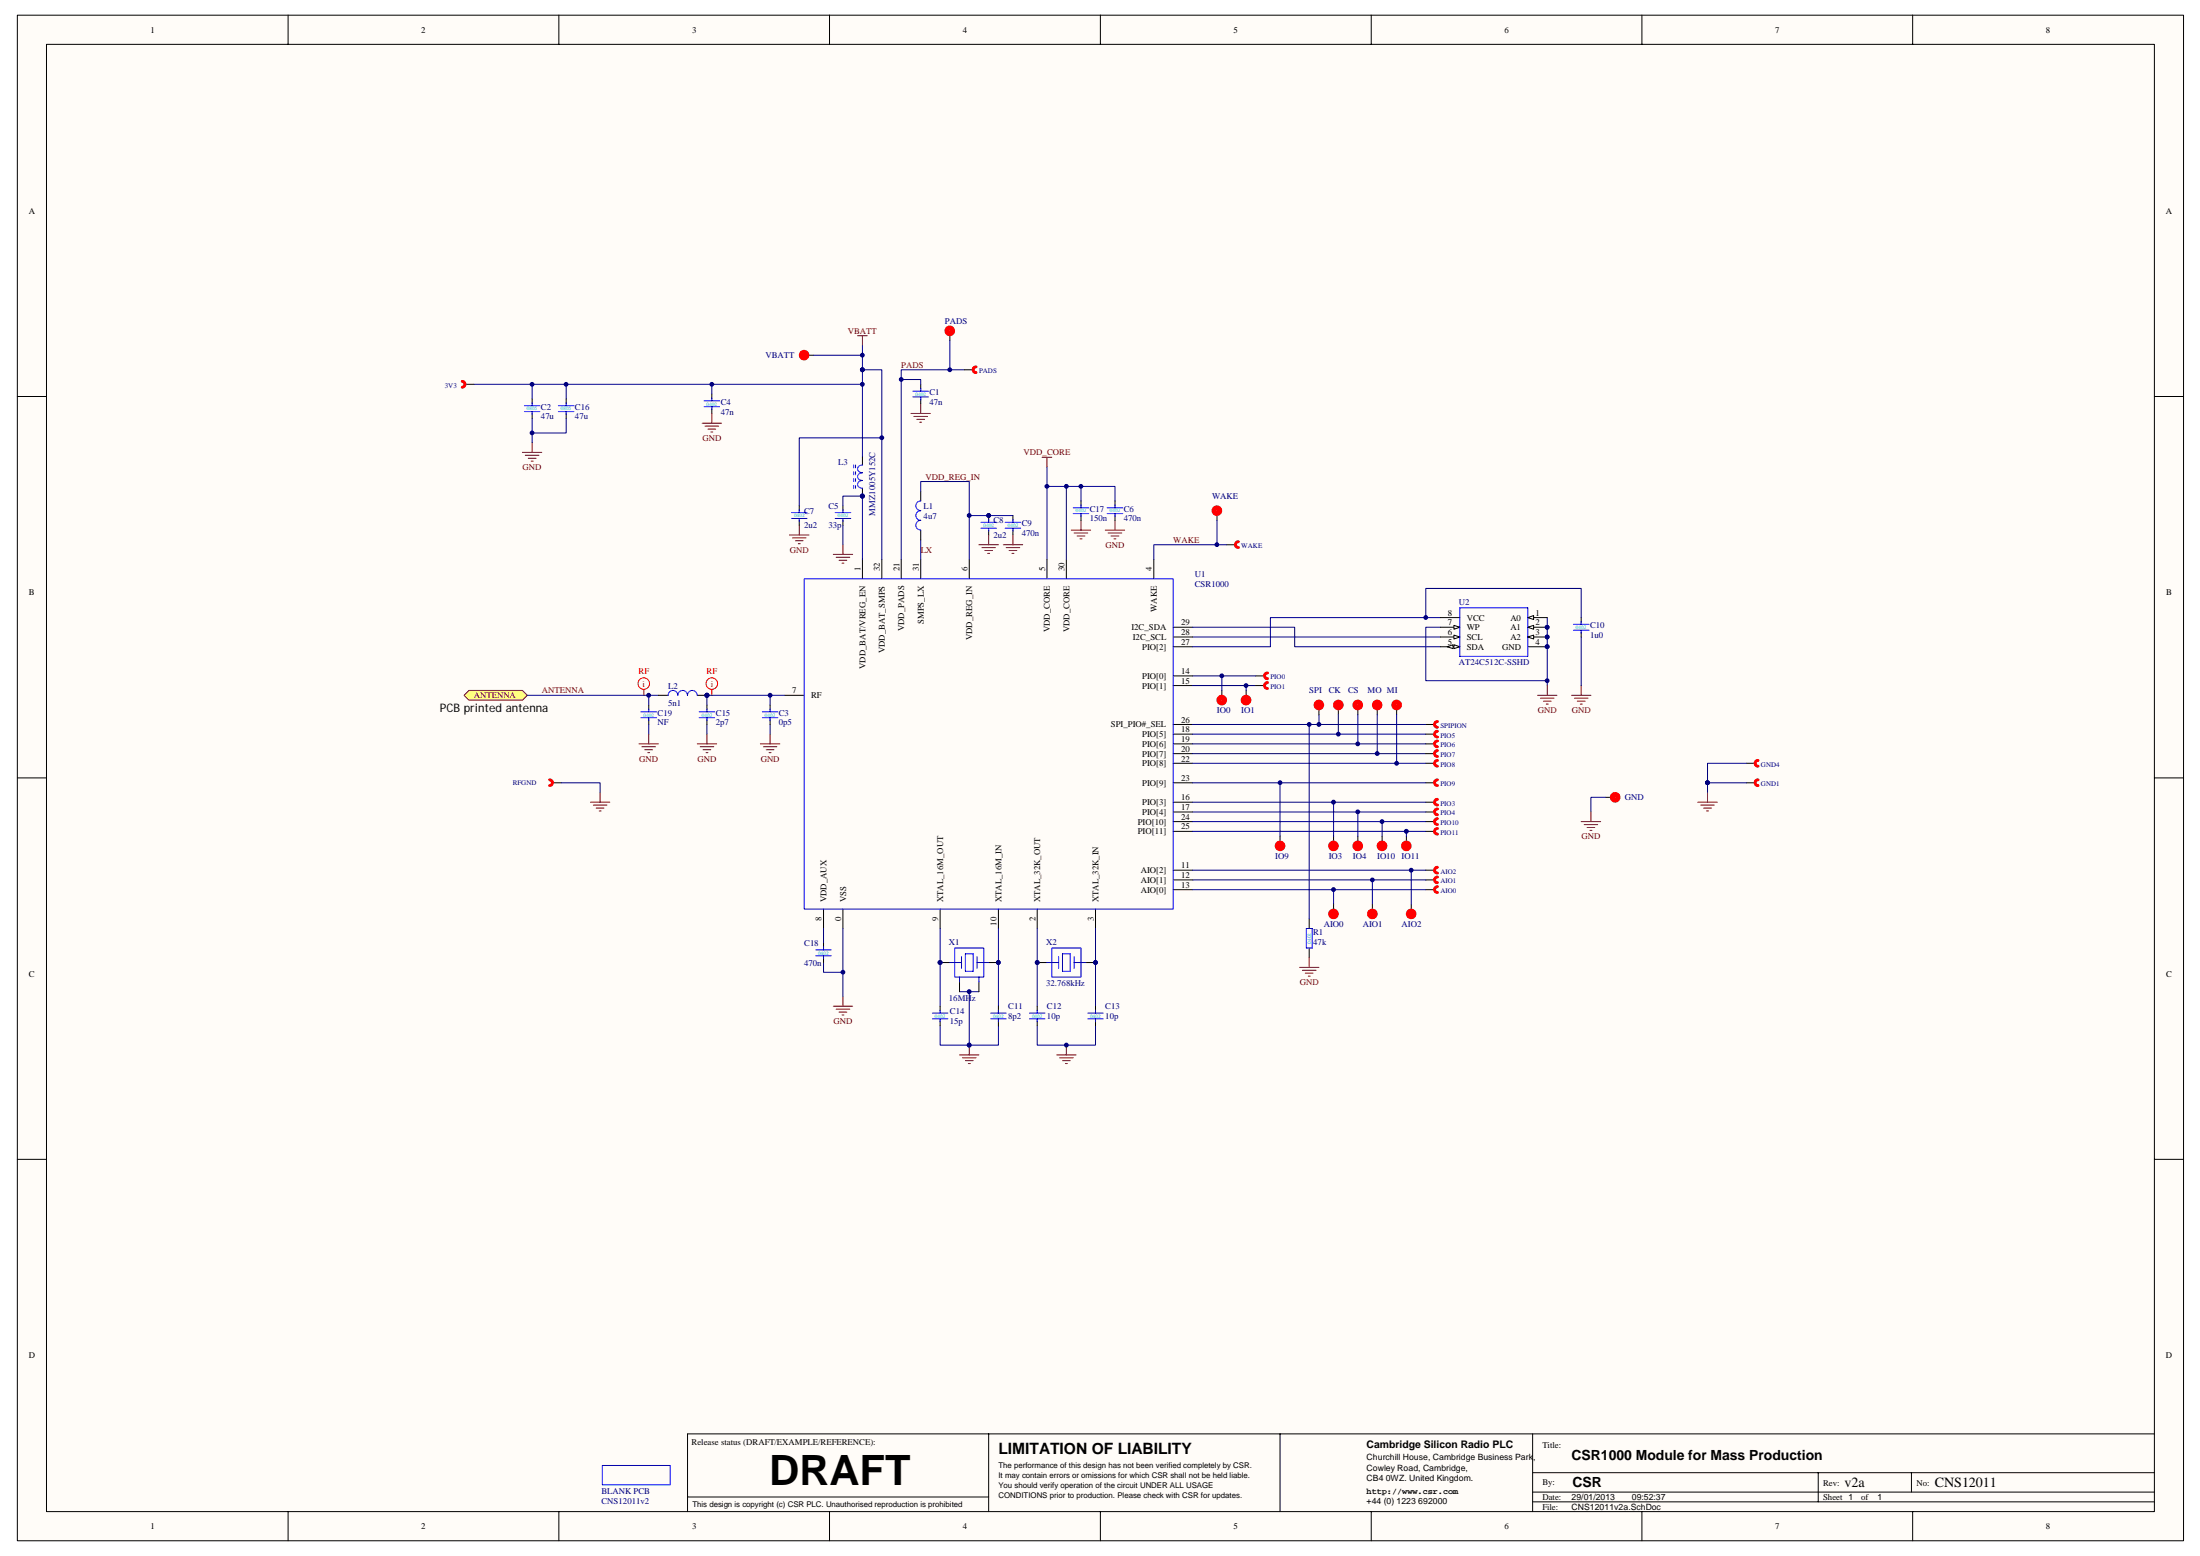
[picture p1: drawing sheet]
<svg xmlns="http://www.w3.org/2000/svg" width="420mm" height="297mm" viewBox="0 0 420 297" stroke-linecap="round" stroke-linejoin="round" font-family="sans-serif">
<path d="M3.3 2.9h413.7v291.2h-413.7z" fill="#fffcf8"/>
<path d="M3.3 2.9h413.7v291.2h-413.7z" fill="none" stroke="#000" stroke-width=".19"/>
<path d="M8.9 8.5h402.5v280.1h-402.5z" fill="#fffcf8"/>
<g fill="none" stroke="#000" stroke-width=".19">
<path d="M8.9 8.5h402.5v280.1h-402.5zM55 2.9v5.5M106.7 2.9v5.5M158.4 2.9v5.5M210.2 2.9v5.5M261.9 2.9v5.5M313.6 2.9v5.5M365.3 2.9v5.5M3.3 75.7h5.6M135.9 75.2v1M135.9 78v.9M411.4 75.7h5.6"/>
<path d="M175.8 93.8v1.8M188.8 98.4v.9M164.7 106.8v3.7M168.4 106.8v3.7M172.1 106.8v3.7M175.8 101.2v1.9M175.8 106.8v3.7M185.1 106.8v3.7M188.8 101.2v.9M200 106.8v3.7M203.7 106.8v3.7M220.4 106.8v3.7"/>
<path d="M224.1 119.7h3.7M302 117.9v.9M149.9 132.7h3.7M224.1 121.6h3.7M224.1 129h3.7M224.1 130.9h3.7M224.1 123.5h3.7M224.1 138.3h3.7M302 120.7v.9M3.3 148.5h5.6M105.3 149.4h1.9M224.1 149.4h3.7"/>
<path d="M224.1 153.1h3.7M224.1 155h3.7M224.1 140.1h3.7M224.1 142h3.7M224.1 143.9h3.7M224.1 145.7h3.7M224.1 156.8h3.7M224.1 158.7h3.7M333.5 149.4h1.9M411.4 148.5h5.6M157.3 173.5v3.7M161 173.5v3.7"/>
<path d="M179.5 173.5v3.7M190.7 173.5v3.7M198.1 173.5v3.7M209.2 173.5v3.7M224.1 169.8h3.7M224.1 168h3.7M224.1 166.1h3.7M179.5 192.1v.9M179.5 194.9v.9M190.7 192.1v.9M190.7 194.9v.9M198.1 192.1v.9"/>
<path d="M198.1 194.9v.9M209.2 192.1v.9M209.2 194.9v.9M3.3 221.3h5.6M411.4 221.3h5.6M188.8 273.7v14.9M244.5 273.7v14.9M292.7 273.7v14.9M411.4 273.7h-280.1v14.9M55 288.6v5.5M106.7 288.6v5.5M131.3 285.8h57.5"/>
<path d="M158.4 288.6v5.5M210.2 288.6v5.5M261.9 288.6v5.5M292.7 281.1h118.7M292.7 286.7h118.7M292.7 284.8h118.7M313.6 288.6v5.5M347.2 281.1v5.6M365.1 281.1v3.7M365.3 288.6v5.5"/>
</g>
<path d="M105 148.9a.55 .55 0 0 1 .5 .5 .55 .55 0 0 1-.5 .6M335.8 148.9a.55 .55 0 0 0-.6 .5 .55 .55 0 0 0 .6 .6" fill="none" stroke="#f00" stroke-width=".56"/>
<g fill="none" stroke="#800000" stroke-width=".19">
<path d="M135.9 78.9v1.9M163.8 64.1h1.8M164.7 64.1v1.9M174 78.9h3.7M174.5 79.5h2.6M175.8 77.1v1.8M134.1 80.8h3.7M134.7 81.3h2.6M135.2 81.9h1.5M135.8 82.5h.3M175.1 80.1h1.5M175.7 80.6h.3"/>
<path d="M199 87.3h1.9M200 87.3v1.8M212.9 99.3v1.9M150.8 102.1h3.7M151.4 102.7h2.5M151.9 103.2h1.5M152.5 103.8h.3M152.6 100.3v1.8M159.1 105.8h3.7M159.7 106.4h2.6M160.2 107h1.5M160.8 107.5h.4"/>
<path d="M161 104v1.8M187 104h3.7M187.5 104.5h2.6M188.1 105.1h1.5M188.6 105.6h.4M188.8 102.1v1.9M191.6 104h3.7M192.2 104.5h2.6M192.7 105.1h1.5M193.3 105.6h.3M193.5 102.1v1.9M211.1 101.2h3.7"/>
<path d="M211.6 101.7h2.6M212.2 102.3h1.5M212.8 102.9h.3M293.6 132.7h3.7M294.2 133.3h2.6M294.8 133.9h1.4M295.3 134.4h.4M295.5 130.9v1.8M300.1 132.7h3.7M300.7 133.3h2.6M301.2 133.9h1.5M301.8 134.4h.4"/>
<path d="M302 130.9v1.8M112.8 153.1h3.7M113.3 153.7h2.6M113.9 154.3h1.4M114.4 154.8h.4M114.6 151.3v1.8M324.2 153.1h3.8M324.8 153.7h2.6M325.4 154.3h1.4M325.9 154.8h.4M326.1 151.3v1.8M159.1 192.1h3.7"/>
<path d="M159.7 192.7h2.6M160.2 193.2h1.5M160.8 193.8h.4M161 190.2v1.9M185.1 199.5v1.9M203.7 199.5v1.9M183.2 201.4h3.8M183.8 201.9h2.6M184.4 202.5h1.5M184.9 203h.4M201.8 201.4h3.7M202.4 201.9h2.6"/>
<path d="M202.9 202.5h1.5M203.5 203h.3"/>
</g>
<g fill="none" stroke="#000080" stroke-width=".19">
<path d="M135.9 73.4v1.8M168.4 83.6h-15.8v13M185.1 98.4h8.4M200 89.1v17.7M161 100.3v3.7M175.8 103.1v3.7M275.1 117.9h-32.5v5.6h-14.8M275.1 119.7h-2.8v10.2h23.2M295.5 117.9v13M227.8 121.6h47.3M302 121.6v9.3M107.2 149.4h7.4v1.9"/>
<path d="M161 177.2v13M179.5 177.2v14.9M190.7 177.2v14.9M198.1 177.2v14.9M209.2 177.2v14.9M179.5 195.8v3.7h11.2v-3.7M183.2 189.3h3.8M185.1 189.3v10.2M198.1 195.8v3.7h11.1v-3.7"/>
</g>
<g fill="none" stroke="#00f" stroke-width=".19">
<path d="M134.5 76.5h2.9M134.5 77.6h2.9M135.9 76v.5M135.9 77.6v.6M175.8 95.6a.93 .93 0 0 0-.9 1 .93 .93 0 0 0 .9 .9 .92 .92 0 0 0-.9 .9 .92 .92 0 0 0 .9 .9 .92 .92 0 0 0-.9 1 .92 .92 0 0 0 .9 .9M187.3 99.7h3M188.8 99.2v.5M153.6 110.5h70.5v63h-70.5zM187.3 100.8h3M188.8 100.8v.6M300.5 119.2h3M302 118.6v.6"/>
<path d="M300.5 120.3h3M302 120.3v.6M178.1 193.4h2.9M178.1 194.5h2.9M179.5 192.8v.6M179.5 194.5v.6M189.2 193.4h3M189.2 194.5h3M190.7 192.8v.6M190.7 194.5v.6M196.6 193.4h3M196.6 194.5h3"/>
<path d="M198.1 192.8v.6M198.1 194.5v.6M207.7 193.4h3M207.7 194.5h3M209.2 192.8v.6M209.2 194.5v.6"/>
</g>
<g fill="#000080" stroke="#000080" stroke-width=".19">
<circle cx="295.5" cy="129.9" r=".36"/>
<circle cx="188.8" cy="98.4" r=".36"/>
<circle cx="185.1" cy="98.4" r=".36"/>
<circle cx="168.4" cy="83.6" r=".36"/>
<circle cx="135.9" cy="73.4" r=".36"/>
<circle cx="185.1" cy="199.5" r=".36"/>
<circle cx="185.1" cy="189.3" r=".36"/>
<circle cx="203.6" cy="199.5" r=".37"/>
</g>
<g fill="none" stroke="#f00" stroke-width=".19">
<path d="M135.9 131.6v1.1"/>
<circle cx="135.9" cy="130.5" r="1.1"/>
</g>
<path d="M89.6 131.8h10.2l.9 .9-.9 1h-10.2l-1-1z" fill-rule="evenodd" fill="#ffff80" stroke="#800000" stroke-width=".19"/>
<g fill="none" stroke="#800000" stroke-width=".19">
<path d="M99.8 86.4h3.7M100.3 86.9h2.6M100.9 87.5h1.5M101.4 88h.4M101.6 84.5v1.9M206.4 99.3v1.9M204.6 101.2h3.7M205.1 101.7h2.6M205.7 102.3h1.5M206.3 102.9h.3M133.2 142h3.7M133.7 142.6h2.6"/>
<path d="M134.3 143.1h1.5M134.8 143.7h.4M135 140.1v1.9M302 156.8h3.7M302.5 157.4h2.6M303.1 158h1.5M303.6 158.5h.4M303.8 155v1.8M248.2 184.7h3.7M248.7 185.2h2.6M249.3 185.8h1.5M249.9 186.4h.3"/>
<path d="M250 182.8v1.9"/>
</g>
<g fill="none" stroke="#000080" stroke-width=".19">
<path d="M90.5 73.4h74.2M101.6 73.4v2.8M101.6 79.9v4.6M108.1 79.9v2.8h-6.5M108.1 73.4v2.8M155.4 67.8h9.3M164.7 66v21.3M172.1 72.5h3.7v.9M175.8 93.8v-1.9h9.3v14.9M200 92.9h12.9v2.7M203.7 92.9v13.9M206.4 92.9v2.7"/>
<path d="M227.8 119.7h19.5v3.8h27.8M272.3 117.9v-5.6h29.7v5.6M100.7 132.7h25M135 138.3v1.8M149.9 132.7h-14.9v1.9M227.8 129h12M227.8 130.9h12M227.8 138.3h44.5M250 138.3v37.1M251.9 136.4v1.9M255.6 136.4v3.7M259.3 136.4v5.6"/>
<path d="M263 136.4v7.5M266.7 136.4v9.3M227.8 140.1h44.5M227.8 142h44.5M227.8 143.9h44.5M227.8 145.7h44.5M227.8 149.4h44.5M227.8 153.1h44.5M227.8 155h44.5M227.8 156.8h44.5M227.8 158.7h44.5M306.6 152.2h-2.8v2.8"/>
<path d="M157.3 177.2v2.8M227.8 166.1h44.5M227.8 168h44.5M227.8 169.8h44.5M157.3 183.7v1.9h3.7"/>
</g>
<g fill="none" stroke="#f00" stroke-width=".19">
<path d="M123 131.6v1.1"/>
<circle cx="122.9" cy="130.5" r="1.1"/>
</g>
<g fill="none" stroke="#000" stroke-width=".19">
<path d="M88.6 73.4h1.9M101.6 76.2v.9M101.6 78.9v1M108.1 76.2v.9M108.1 78.9v1M153.6 67.8h1.8M175.8 73.4v.9M175.8 76.2v.9M152.6 96.6v.9M152.6 99.3v1M161 96.6v.9M161 99.3v1"/>
<path d="M164.7 87.3v1.5M164.7 93.2v1.5M193.5 98.4v.9M206.4 95.6v1M206.4 98.4v.9M212.9 95.6v1M212.9 98.4v.9M193.5 101.2v.9M275.1 117.9h3.7M125.7 132.7h1.9M133.2 132.7h1.8M135 134.6v.9"/>
<path d="M135 137.4v.9M239.8 129h1.9M239.8 130.9h1.9M251.9 134.6v1.8M255.6 134.6v1.8M259.3 134.6v1.8M263 134.6v1.8M266.7 134.6v1.8M272.3 138.3h1.9M291.8 123.5h3.7M291.8 121.6h3.7M272.3 140.1h1.9"/>
<path d="M272.3 142h1.9M272.3 143.9h1.9M272.3 145.7h1.9M272.3 149.4h1.9M272.3 153.1h1.9M272.3 155h1.9M272.3 156.8h1.9M272.3 158.7h1.9M306.6 152.2h1.9M250 175.4v1.8M272.3 166.1h1.9M272.3 168h1.9"/>
<path d="M272.3 169.8h1.9M157.3 180v1M157.3 182.8v.9M179.5 183.7h1.9M183.2 187.5v1.8M187 187.5v1.8M188.8 183.7h1.9M250 181v1.8"/>
</g>
<g fill="#000080" stroke="#000080" stroke-width=".19">
<circle cx="135" cy="132.7" r=".37"/>
<circle cx="190.7" cy="183.7" r=".36"/>
<circle cx="179.5" cy="183.7" r=".37"/>
<circle cx="161" cy="185.6" r=".36"/>
<circle cx="199.9" cy="92.8" r=".36"/>
<circle cx="203.7" cy="92.8" r=".36"/>
<circle cx="172.1" cy="72.4" r=".36"/>
<circle cx="164.7" cy="70.6" r=".36"/>
<circle cx="206.4" cy="92.8" r=".36"/>
<circle cx="272.3" cy="117.9" r=".36"/>
<circle cx="266.7" cy="145.7" r=".36"/>
<circle cx="263" cy="143.8" r=".37"/>
<circle cx="259.3" cy="142" r=".36"/>
<circle cx="255.6" cy="140.1" r=".36"/>
<circle cx="164.7" cy="73.4" r=".36"/>
<circle cx="101.6" cy="73.4" r=".36"/>
<circle cx="108.1" cy="73.4" r=".36"/>
<circle cx="101.6" cy="82.6" r=".36"/>
<circle cx="250" cy="138.3" r=".36"/>
<circle cx="164.7" cy="67.8" r=".36"/>
<circle cx="251.9" cy="138.3" r=".37"/>
<circle cx="164.7" cy="94.7" r=".36"/>
<circle cx="295.5" cy="123.4" r=".36"/>
</g>
<g fill="none" stroke="#00f" stroke-width=".19">
<path d="M100.1 77.4h3M100.1 78.6h3M101.6 76.9v.5M101.6 78.6v.5M106.6 77.4h3M106.6 78.6h3M108.1 76.9v.5M108.1 78.6v.5M174.3 74.7h3M174.3 75.8h3M175.8 74.1v.6M175.8 75.8v.5"/>
<path d="M151.2 97.9h2.9M151.2 99h2.9M152.6 97.3v.6M152.6 99v.5M159.5 97.9h3M159.5 99h3M161 97.3v.6M161 99v.5M163 88.8v.5M163 90.1v.5M163 91.4v.5M163 92.7v.5"/>
<path d="M163.4 88.8v.5M163.4 90.1v.5M163.4 91.4v.5M163.4 92.7v.5M164.7 88.8a.75 .75 0 0 0-.9 .7 .75 .75 0 0 0 .9 .7v.1a.75 .75 0 0 0-.9 .7 .75 .75 0 0 0 .9 .7 .75 .75 0 0 0-.9 .8 .75 .75 0 0 0 .9 .7M192 99.7h2.9M193.5 99.2v.5M205 96.9h2.9M205 98h2.9M206.4 96.4v.5M206.4 98v.6M211.4 96.9h3"/>
<path d="M211.4 98h3M212.9 96.4v.5M212.9 98v.6M192 100.8h2.9M193.5 100.8v.6M127.6 132.7a.92 .92 0 0 1 .9-.9 .92 .92 0 0 1 .9 .9 .92 .92 0 0 1 1-.9 .92 .92 0 0 1 .9 .9 .93 .93 0 0 1 .9-.9 .93 .93 0 0 1 .9 .9M133.5 135.9h3M133.5 137h3M135 135.3v.6M135 137v.6M249.5 177.2h1.1v3.8h-1.1zM155.8 181.3h3"/>
<path d="M155.8 182.5h3M157.3 180.8v.5M157.3 182.5v.5M181.4 183.7h2.2M182.3 181h5.6v5.5h-5.6zM183.2 186.5v1M183.6 182.6v2.3M184.4 182.1h1.5v3.3h-1.5zM186.6 182.6v2.3M186.6 183.7h2.2M187 186.5v1M115 279.8h13v3.7h-13z"/>
</g>
<g fill="none" stroke="#f00" stroke-width=".93">
<circle cx="153.6" cy="67.8" r=".55"/>
<circle cx="251.9" cy="134.6" r=".54"/>
<circle cx="255.6" cy="134.6" r=".55"/>
<circle cx="259.3" cy="134.6" r=".55"/>
<circle cx="263" cy="134.6" r=".55"/>
<circle cx="266.7" cy="134.6" r=".55"/>
<circle cx="308.5" cy="152.2" r=".55"/>
</g>
<g fill="none" stroke="#f00" stroke-width=".56">
<path d="M88.3 72.8a.55 .55 0 0 1 .5 .6 .55 .55 0 0 1-.5 .5M242.1 128.5a.55 .55 0 0 0-.6 .5 .55 .55 0 0 0 .6 .6M242.1 130.3a.55 .55 0 0 0-.6 .6 .55 .55 0 0 0 .6 .5M274.5 139.6a.55 .55 0 0 0-.5 .5 .55 .55 0 0 0 .5 .6M274.5 137.8a.54 .54 0 0 0-.5 .5 .54 .54 0 0 0 .5 .5M274.5 141.5a.55 .55 0 0 0-.5 .5 .55 .55 0 0 0 .5 .6M274.5 143.3a.55 .55 0 0 0-.5 .5 .55 .55 0 0 0 .5 .6M274.5 145.2a.55 .55 0 0 0-.5 .5 .55 .55 0 0 0 .5 .6M274.5 148.9a.55 .55 0 0 0-.5 .5 .55 .55 0 0 0 .5 .6M274.5 152.6a.54 .54 0 0 0-.5 .5 .54 .54 0 0 0 .5 .6M274.5 154.4a.55 .55 0 0 0-.5 .6 .55 .55 0 0 0 .5 .5M274.5 156.3a.55 .55 0 0 0-.5 .5 .55 .55 0 0 0 .5 .6"/>
<path d="M274.5 158.2a.54 .54 0 0 0-.5 .5 .54 .54 0 0 0 .5 .5M274.5 165.6a.55 .55 0 0 0-.5 .5 .55 .55 0 0 0 .5 .6M274.5 167.4a.54 .54 0 0 0-.5 .6 .54 .54 0 0 0 .5 .5M274.5 169.3a.55 .55 0 0 0-.5 .5 .55 .55 0 0 0 .5 .6"/>
</g>
<path d="M291.8 121.6l1.1-.4v.8z" fill="#fffcf8" stroke="#000" stroke-width=".19"/>
<circle cx="295.5" cy="121.6" r=".36" fill="#000080" stroke="#000080" stroke-width=".19"/>
<path d="M275.1 121.6h3.7" fill="none" stroke="#000" stroke-width=".19"/>
<path d="M277.7 121.2l1.1 .4-1.1 .4z" fill="#fffcf8" stroke="#000" stroke-width=".19"/>
<path d="M291.8 119.7h3.7" fill="none" stroke="#000" stroke-width=".19"/>
<path d="M291.8 119.7l1.1-.3v.7z" fill="#fffcf8" stroke="#000" stroke-width=".19"/>
<circle cx="295.5" cy="119.7" r=".36" fill="#000080" stroke="#000080" stroke-width=".19"/>
<path d="M291.8 117.9h3.7" fill="none" stroke="#000" stroke-width=".19"/>
<path d="M291.8 117.9l1.1-.4v.8z" fill="#fffcf8" stroke="#000" stroke-width=".19"/>
<path d="M275.1 119.7h3.7" fill="none" stroke="#000" stroke-width=".19"/>
<path d="M277.7 119.4l1.1 .3-1.1 .4z" fill="#fffcf8" stroke="#000" stroke-width=".19"/>
<path d="M275.1 123.5h3.7" fill="none" stroke="#000" stroke-width=".19"/>
<g fill="#fffcf8" stroke="#000" stroke-width=".19">
<path d="M277.7 123.1l1.1 .4-1.1 .3z"/>
<path d="M276.4 123.5l1.1-.4v.7z"/>
</g>
<g fill="none" stroke="#00f" stroke-width=".19">
<path d="M278.8 116h13v9.3h-13zM122.4 135.9h3M122.4 137h3M123.9 135.3v.6M123.9 137v.6M145.6 135.9h3M145.6 137h3M147.1 135.3v.6M147.1 137v.6M200 183.7h2.2M200.9 181h5.5v5.5h-5.5zM202.2 182.6v2.3"/>
<path d="M202.9 182.1h1.5v3.3h-1.5zM205.1 182.6v2.3M205.1 183.7h2.3"/>
</g>
<g fill="#000080" stroke="#000080" stroke-width=".19">
<circle cx="295.5" cy="123.4" r=".36"/>
<circle cx="295.5" cy="121.6" r=".36"/>
<circle cx="295.5" cy="119.7" r=".36"/>
<circle cx="164.7" cy="94.7" r=".36"/>
<circle cx="198.1" cy="183.7" r=".37"/>
<circle cx="209.2" cy="183.7" r=".37"/>
<circle cx="164.7" cy="70.6" r=".36"/>
<circle cx="326.1" cy="149.4" r=".37"/>
<circle cx="147.1" cy="132.7" r=".37"/>
<circle cx="123.9" cy="132.7" r=".36"/>
<circle cx="244.5" cy="149.4" r=".36"/>
<circle cx="254.7" cy="153.1" r=".36"/>
<circle cx="259.3" cy="155" r=".36"/>
<circle cx="263.9" cy="156.8" r=".36"/>
<circle cx="268.6" cy="158.7" r=".37"/>
<circle cx="254.7" cy="169.8" r=".36"/>
<circle cx="262.1" cy="168" r=".36"/>
<circle cx="269.5" cy="166.1" r=".36"/>
<circle cx="181.4" cy="70.6" r=".36"/>
<circle cx="232.4" cy="104" r=".36"/>
<circle cx="238" cy="130.9" r=".36"/>
<circle cx="233.3" cy="129" r=".36"/>
</g>
<g fill="none" stroke="#000080" stroke-width=".19">
<path d="M164.7 70.6h3.7v36.2M181.4 65v5.6M184.2 70.6h-12.1v36.2M161 96.6v-1.9h3.7v12.1M232.4 99.3v4.7M234.3 104h-13.9v2.8M123.9 132.7v1.9M123.9 138.3v1.8M147.1 132.7v1.9M147.1 138.3v1.8M233.4 129v2.8M238 130.9v.9"/>
<path d="M244.5 149.4v10.2M254.7 153.1v6.5M259.3 155v4.6M264 156.8v2.8M268.6 158.7v.9M326.1 149.4h7.4M326.1 149.4v1.9M333.5 145.7h-7.4v3.7M254.7 169.8v2.8M262.1 168v4.6M269.5 166.1v6.5"/>
</g>
<g fill="none" stroke="#000" stroke-width=".19">
<path d="M181.4 63.2v1.8M184.2 70.6h1.8M232.4 97.5v1.8M234.3 104h1.8M123.9 134.6v.9M123.9 137.4v.9M147.1 134.6v.9M147.1 137.4v.9M233.4 131.8v1.9M238 131.8v1.9M244.5 159.6v1.9M254.7 159.6v1.9"/>
<path d="M259.3 159.6v1.9M264 159.6v1.9M268.6 159.6v1.9M333.5 145.7h1.9M254.7 172.6v1.9M262.1 172.6v1.9M269.5 172.6v1.9M198.1 183.7h1.9M207.4 183.7h1.8"/>
</g>
<path d="M186.4 70a.54 .54 0 0 0-.5 .6 .54 .54 0 0 0 .5 .5M236.5 103.4a.55 .55 0 0 0-.6 .6 .55 .55 0 0 0 .6 .5M335.8 145.2a.55 .55 0 0 0-.6 .5 .55 .55 0 0 0 .6 .6" fill="none" stroke="#f00" stroke-width=".56"/>
<path d="M122 142h3.7M122.6 142.6h2.6M123.1 143.1h1.5M123.7 143.7h.4M123.9 140.1v1.9M145.2 142h3.7M145.8 142.6h2.6M146.3 143.1h1.5M146.9 143.7h.4M147.1 140.1v1.9" fill="none" stroke="#800000" stroke-width=".19"/>
<g fill="none" stroke="#f00" stroke-width=".93">
<circle cx="181.4" cy="63.2" r=".55"/>
<circle cx="232.4" cy="97.5" r=".55"/>
<circle cx="233.3" cy="133.6" r=".55"/>
<circle cx="238" cy="133.6" r=".55"/>
<circle cx="244.5" cy="161.5" r=".55"/>
<circle cx="254.7" cy="161.5" r=".55"/>
<circle cx="254.7" cy="174.5" r=".55"/>
<circle cx="259.3" cy="161.5" r=".55"/>
<circle cx="262.1" cy="174.5" r=".55"/>
<circle cx="263.9" cy="161.5" r=".55"/>
<circle cx="268.6" cy="161.5" r=".55"/>
<circle cx="269.5" cy="174.5" r=".55"/>
</g>
<text font-size="8" x="146.9" y="283.5">DRAFT</text>
<text font-size="3" x="190.7" y="277.5">LIMITATION OF LIABILITY</text>
<g font-size="2.7">
<text x="300.1" y="278.7">CSR1000 Module for Mass Production</text>
<text x="300.3" y="283.9">CSR</text>
<text x="352.3" y="283.9">v2a</text>
<text x="369.5" y="283.9">CNS12011</text>
</g>
<text font-size="2.2" x="84" y="136">PCB printed antenna</text>
<text font-size="2" x="261" y="276.5">Cambridge Silicon Radio PLC</text>
<g font-size="1.7">
<text x="28.8" y="6.2">1</text>
<text x="80.5" y="6.2">2</text>
<text x="132.2" y="6.2">3</text>
<text x="183.9" y="6.2">4</text>
<text x="235.6" y="6.2">5</text>
<text x="287.3" y="6.2">6</text>
<text x="339" y="6.2">7</text>
<text x="390.7" y="6.2">8</text>
<text x="5.5" y="40.8">A</text>
<text x="413.6" y="40.8">A</text>
<text x="5.5" y="113.6">B</text>
<text x="164.3" y="109" transform="rotate(-90 164.3 109)">1</text>
<text x="168.1" y="109" transform="rotate(-90 168.1 109)">32</text>
<text x="171.8" y="109" transform="rotate(-90 171.8 109)">21</text>
<text x="175.5" y="109" transform="rotate(-90 175.5 109)">31</text>
<text x="184.8" y="109" transform="rotate(-90 184.8 109)">6</text>
<text x="199.6" y="109" transform="rotate(-90 199.6 109)">5</text>
<text x="203.3" y="109" transform="rotate(-90 203.3 109)">30</text>
<text x="220" y="109" transform="rotate(-90 220 109)">4</text>
<text x="413.7" y="113.6">B</text>
<text x="176.4" y="119.1" transform="rotate(-90 176.4 119.1)">SMPS_LX</text>
<text x="220.9" y="116.8" transform="rotate(-90 220.9 116.8)">WAKE</text>
<text x="225.6" y="119.4">29</text>
<text x="276.5" y="117.5">8</text>
<text x="276.5" y="119.4">7</text>
<text x="280.1" y="118.5">VCC</text>
<text x="288.4" y="118.5">A0</text>
<text x="293.3" y="119.4">2</text>
<text x="293.3" y="117.5">1</text>
<text x="169" y="124.7" transform="rotate(-90 169 124.7)">VDD_BAT_SMPS</text>
<text x="172.7" y="120.5" transform="rotate(-90 172.7 120.5)">VDD_PADS</text>
<text x="185.7" y="122.2" transform="rotate(-90 185.7 122.2)">VDD_REG_IN</text>
<text x="200.5" y="120.7" transform="rotate(-90 200.5 120.7)">VDD_CORE</text>
<text x="204.2" y="120.7" transform="rotate(-90 204.2 120.7)">VDD_CORE</text>
<text x="216.1" y="120.3">I2C_SDA</text>
<text x="216.4" y="122.2">I2C_SCL</text>
<text x="218.1" y="124">PIO[2]</text>
<text x="225.6" y="123.1">27</text>
<text x="225.6" y="121.2">28</text>
<text x="276.5" y="121.2">6</text>
<text x="276.5" y="123.1">5</text>
<text x="280.1" y="122.2">SCL</text>
<text x="280.1" y="120.3">WP</text>
<text x="280.1" y="124">SDA</text>
<text x="286.9" y="124">GND</text>
<text x="288.4" y="122.2">A2</text>
<text x="288.4" y="120.3">A1</text>
<text x="293.3" y="121.2">3</text>
<text x="293.3" y="123.1">4</text>
<text x="165.3" y="127.7" transform="rotate(-90 165.3 127.7)">VDD_BAT/VREG_EN</text>
<text x="218.1" y="129.6">PIO[0]</text>
<text x="218.1" y="131.4">PIO[1]</text>
<text x="225.6" y="128.7">14</text>
<text x="225.6" y="130.5">15</text>
<text x="151.3" y="132.4">7</text>
<text x="154.9" y="133.3">RF</text>
<text x="225.6" y="137.9">26</text>
<text x="212.2" y="138.9">SPI_PIO#_SEL</text>
<text x="218.1" y="140.7">PIO[5]</text>
<text x="218.1" y="142.6">PIO[6]</text>
<text x="225.6" y="139.8">18</text>
<text x="225.6" y="141.6">19</text>
<text x="225.6" y="143.5">20</text>
<text x="218.1" y="144.4">PIO[7]</text>
<text x="218.1" y="146.3">PIO[8]</text>
<text x="225.6" y="145.4">22</text>
<text x="225.6" y="149.1">23</text>
<text x="218.1" y="153.7">PIO[3]</text>
<text x="218.1" y="155.6">PIO[4]</text>
<text x="218.1" y="150">PIO[9]</text>
<text x="225.6" y="152.8">16</text>
<text x="225.6" y="154.6">17</text>
<text x="217.3" y="157.4">PIO[10]</text>
<text x="217.3" y="159.3">PIO[11]</text>
<text x="225.6" y="156.5">24</text>
<text x="225.6" y="158.3">25</text>
<text x="217.9" y="166.7">AIO[2]</text>
<text x="225.6" y="167.6">12</text>
<text x="225.6" y="165.8">11</text>
<text x="157.8" y="172.3" transform="rotate(-90 157.8 172.3)">VDD_AUX</text>
<text x="161.6" y="172.3" transform="rotate(-90 161.6 172.3)">VSS</text>
<text x="180.1" y="172.3" transform="rotate(-90 180.1 172.3)">XTAL_16M_OUT</text>
<text x="191.3" y="172.3" transform="rotate(-90 191.3 172.3)">XTAL_16M_IN</text>
<text x="198.7" y="172.3" transform="rotate(-90 198.7 172.3)">XTAL_32K_OUT</text>
<text x="209.8" y="172.3" transform="rotate(-90 209.8 172.3)">XTAL_32K_IN</text>
<text x="217.9" y="170.4">AIO[0]</text>
<text x="217.9" y="168.6">AIO[1]</text>
<text x="225.6" y="169.5">13</text>
<text x="156.9" y="175.9" transform="rotate(-90 156.9 175.9)">8</text>
<text x="160.6" y="175.9" transform="rotate(-90 160.6 175.9)">0</text>
<text x="179.2" y="175.9" transform="rotate(-90 179.2 175.9)">9</text>
<text x="190.3" y="176.7" transform="rotate(-90 190.3 176.7)">10</text>
<text x="197.7" y="175.9" transform="rotate(-90 197.7 175.9)">2</text>
<text x="208.9" y="175.9" transform="rotate(-90 208.9 175.9)">3</text>
<text x="5.5" y="186.4">C</text>
<text x="413.7" y="186.4">C</text>
<text x="5.5" y="259.2">D</text>
<text x="413.6" y="259.2">D</text>
<text x="132.1" y="275.8">Release status (DRAFT/EXAMPLE/REFERENCE):</text>
<text x="261" y="278.8">Churchill House, Cambridge Business Park,</text>
<text x="261" y="280.8">Cowley Road, Cambridge,</text>
<text x="294.6" y="276.3">Title:</text>
<text x="261" y="282.7">CB4 0WZ. United Kingdom.</text>
<text x="261" y="287.1">+44 (0) 1223 692000</text>
<text x="294.6" y="283.6">By:</text>
<text x="294.6" y="286.3">Date:</text>
<text x="300.1" y="286.4">29/01/2013</text>
<text x="311.6" y="286.4">09:52:37</text>
<text x="348.2" y="283.8">Rev:</text>
<text x="348.2" y="286.3">Sheet 1</text>
<text x="355.4" y="286.3">of</text>
<text x="358.6" y="286.4">1</text>
<text x="366" y="283.8">No:</text>
<text x="28.8" y="291.9">1</text>
<text x="80.5" y="291.9">2</text>
<text x="132.2" y="291.9">3</text>
<text x="183.9" y="291.9">4</text>
<text x="235.6" y="291.9">5</text>
<text x="287.3" y="291.9">6</text>
<text x="294.6" y="288.2">File:</text>
<text x="300.1" y="288.2">CNS12011v2a.SchDoc</text>
<text x="339" y="291.9">7</text>
<text x="390.7" y="291.9">8</text>
</g>
<g font-size="1.7" fill="#800000">
<text x="161.9" y="63.8">VBATT</text>
<text x="172.1" y="70.2">PADS</text>
<text x="99.8" y="89.7">GND</text>
<text x="134.1" y="84.2">GND</text>
<text x="195.5" y="86.9">VDD_CORE</text>
<text x="176.8" y="91.6">VDD_REG_IN</text>
<text x="150.8" y="105.5">GND</text>
<text x="175.8" y="105.5">LX</text>
<text x="211.1" y="104.6">GND</text>
<text x="224.1" y="103.6">WAKE</text>
<text x="90.5" y="133.3">ANTENNA</text>
<text x="103.5" y="132.4">ANTENNA</text>
<text x="293.7" y="136.1">GND</text>
<text x="300.2" y="136.1">GND</text>
<text x="122.1" y="145.4">GND</text>
<text x="133.2" y="145.4">GND</text>
<text x="145.3" y="145.4">GND</text>
<text x="302" y="160.2">GND</text>
<text x="248.2" y="188">GND</text>
<text x="159.2" y="195.5">GND</text>
</g>
<g font-size="1.7" fill="#000080">
<text x="180.5" y="61.9">PADS</text>
<text x="146.2" y="68.4">VBATT</text>
<text x="137.6" y="77.3">C4</text>
<text x="177.5" y="77.3">47n</text>
<text x="177.5" y="75.4">C1</text>
<text x="103.3" y="80.1">47u</text>
<text x="103.3" y="78.2">C2</text>
<text x="109.8" y="80.1">47u</text>
<text x="109.8" y="78.2">C16</text>
<text x="137.6" y="79.1">47n</text>
<text x="160.1" y="88.8">L3</text>
<text x="231.5" y="95.3">WAKE</text>
<text x="153.6" y="100.8">2u2</text>
<text x="153.6" y="98.1">C7</text>
<text x="158.2" y="100.8">33p</text>
<text x="158.2" y="97.1">C5</text>
<text x="167.1" y="98.4" transform="rotate(-90 167.1 98.4)">MMZ1005Y152C</text>
<text x="176.4" y="99">4u7</text>
<text x="176.4" y="97.1">L1</text>
<text x="189.7" y="99.9">C8</text>
<text x="195.1" y="100.5">C9</text>
<text x="208.1" y="99.5">150n</text>
<text x="208.1" y="97.7">C17</text>
<text x="214.6" y="99.5">470n</text>
<text x="214.6" y="97.7">C6</text>
<text x="189.7" y="102.7">2u2</text>
<text x="195.1" y="102.3">470n</text>
<text x="228.2" y="110.1">U1</text>
<text x="228.2" y="112">CSR1000</text>
<text x="278.6" y="115.5">U2</text>
<text x="303.7" y="120">C10</text>
<text x="303.7" y="121.8">1u0</text>
<text x="127.6" y="131.4">L2</text>
<text x="278.6" y="127">AT24C512C-SSHD</text>
<text x="125.6" y="136.7">C19</text>
<text x="127.6" y="134.8">5n1</text>
<text x="136.7" y="136.7">C15</text>
<text x="148.7" y="136.7">C3</text>
<text x="232.4" y="136.1">IO0</text>
<text x="237.1" y="136.1">IO1</text>
<text x="250.1" y="132.4">SPI</text>
<text x="253.8" y="132.4">CK</text>
<text x="257.5" y="132.4">CS</text>
<text x="261.2" y="132.4">MO MI</text>
<text x="125.6" y="138.5">NF</text>
<text x="136.7" y="138.5">2p7</text>
<text x="148.7" y="138.5">0p5</text>
<text x="310.3" y="152.8">GND</text>
<text x="243.6" y="163.9">IO9</text>
<text x="253.8" y="163.9">IO3</text>
<text x="258.4" y="163.9">IO4</text>
<text x="263" y="163.9">IO10</text>
<text x="267.7" y="163.9">IO11</text>
<text x="250.8" y="178.6">R1</text>
<text x="252.8" y="176.9">AIO0</text>
<text x="260.3" y="176.9">AIO1</text>
<text x="267.7" y="176.9">AIO2</text>
<text x="153.6" y="184.3">470n</text>
<text x="153.6" y="180.6">C18</text>
<text x="181.2" y="180.4">X1</text>
<text x="199.8" y="180.4">X2</text>
<text x="250.8" y="180.4">47k</text>
<text x="181.2" y="191.2">16MHz</text>
<text x="199.8" y="188.2">32.768kHz</text>
<text x="181.4" y="195.5">15p</text>
<text x="181.4" y="193.6">C14</text>
<text x="192.5" y="194.5">8p2</text>
<text x="192.5" y="192.7">C11</text>
<text x="200" y="194.5">10p</text>
<text x="200" y="192.7">C12</text>
<text x="211.1" y="194.5">10p</text>
<text x="211.1" y="192.7">C13</text>
<text x="114.9" y="285.2">BLANK PCB</text>
<text x="114.9" y="287">CNS12011v2</text>
</g>
<g font-size="1.7" fill="#f00">
<text x="122" y="128.7">RF</text>
<text x="122.7" y="131.1">i</text>
<text x="134.9" y="128.7">RF</text>
<text x="135.7" y="131.1">i</text>
</g>
<text font-size="1.6" x="261" y="285.1">http://www.csr.com</text>
<g font-size="1.5">
<text x="190.7" y="280.3">The performance of this design has not been verified completely by CSR.</text>
<text x="132.2" y="287.7">This design is copyright (c) CSR PLC. Unauthorised reproduction is prohibited</text>
<text x="190.7" y="284">You should verify operation of the circuit UNDER ALL USAGE</text>
<text x="190.7" y="282.1">It may contain errors or omissions for which CSR shall not be held liable.</text>
<text x="190.7" y="286">CONDITIONS prior to production. Please check with CSR for updates.</text>
</g>
<g font-size="1.3" fill="#000080">
<text x="187" y="71.2">PADS</text>
<text x="84.9" y="74">3V3</text>
<text x="237.1" y="104.6">WAKE</text>
<text x="242.6" y="129.7">PIO0</text>
<text x="242.6" y="131.5">PIO1</text>
<text x="275.1" y="140.8">PIO5</text>
<text x="275.1" y="142.7">PIO6</text>
<text x="275.1" y="138.9">SPIPION</text>
<text x="97.9" y="149.9">RFGND</text>
<text x="275.1" y="144.5">PIO7</text>
<text x="275.1" y="146.4">PIO8</text>
<text x="336.3" y="146.4">GND4</text>
<text x="275.1" y="150.1">PIO9</text>
<text x="275.1" y="153.8">PIO3</text>
<text x="275.1" y="155.6">PIO4</text>
<text x="336.3" y="150.1">GND1</text>
<text x="275.1" y="157.5">PIO10</text>
<text x="275.1" y="159.3">PIO11</text>
<text x="275.1" y="166.8">AIO2</text>
<text x="275.1" y="168.6">AIO1</text>
<text x="275.1" y="170.5">AIO0</text>
</g>
<g font-size="1" fill="#00bfbf">
<text x="134.9" y="77.4">0402</text>
<text x="174.8" y="75.6">0402</text>
<text x="100.6" y="78.4">0805</text>
<text x="107.1" y="78.4">0805</text>
<text x="151.6" y="98.8">0402</text>
<text x="160" y="98.8">0402</text>
<text x="187.8" y="100.6">0402</text>
<text x="192.5" y="100.6">0402</text>
<text x="205.5" y="97.8">0402</text>
<text x="211.9" y="97.8">0402</text>
<text x="301" y="120.1">0402</text>
<text x="122.9" y="136.8">0402</text>
<text x="134" y="136.8">0402</text>
<text x="146.1" y="136.8">0402</text>
<text x="156.3" y="182.2">0402</text>
<text x="250.4" y="180.1" transform="rotate(-90 250.4 180.1)">0402</text>
<text x="178.6" y="194.3">0402</text>
<text x="189.7" y="194.3">0402</text>
<text x="197.1" y="194.3">0402</text>
<text x="208.2" y="194.3">0402</text>
</g>
</svg>
